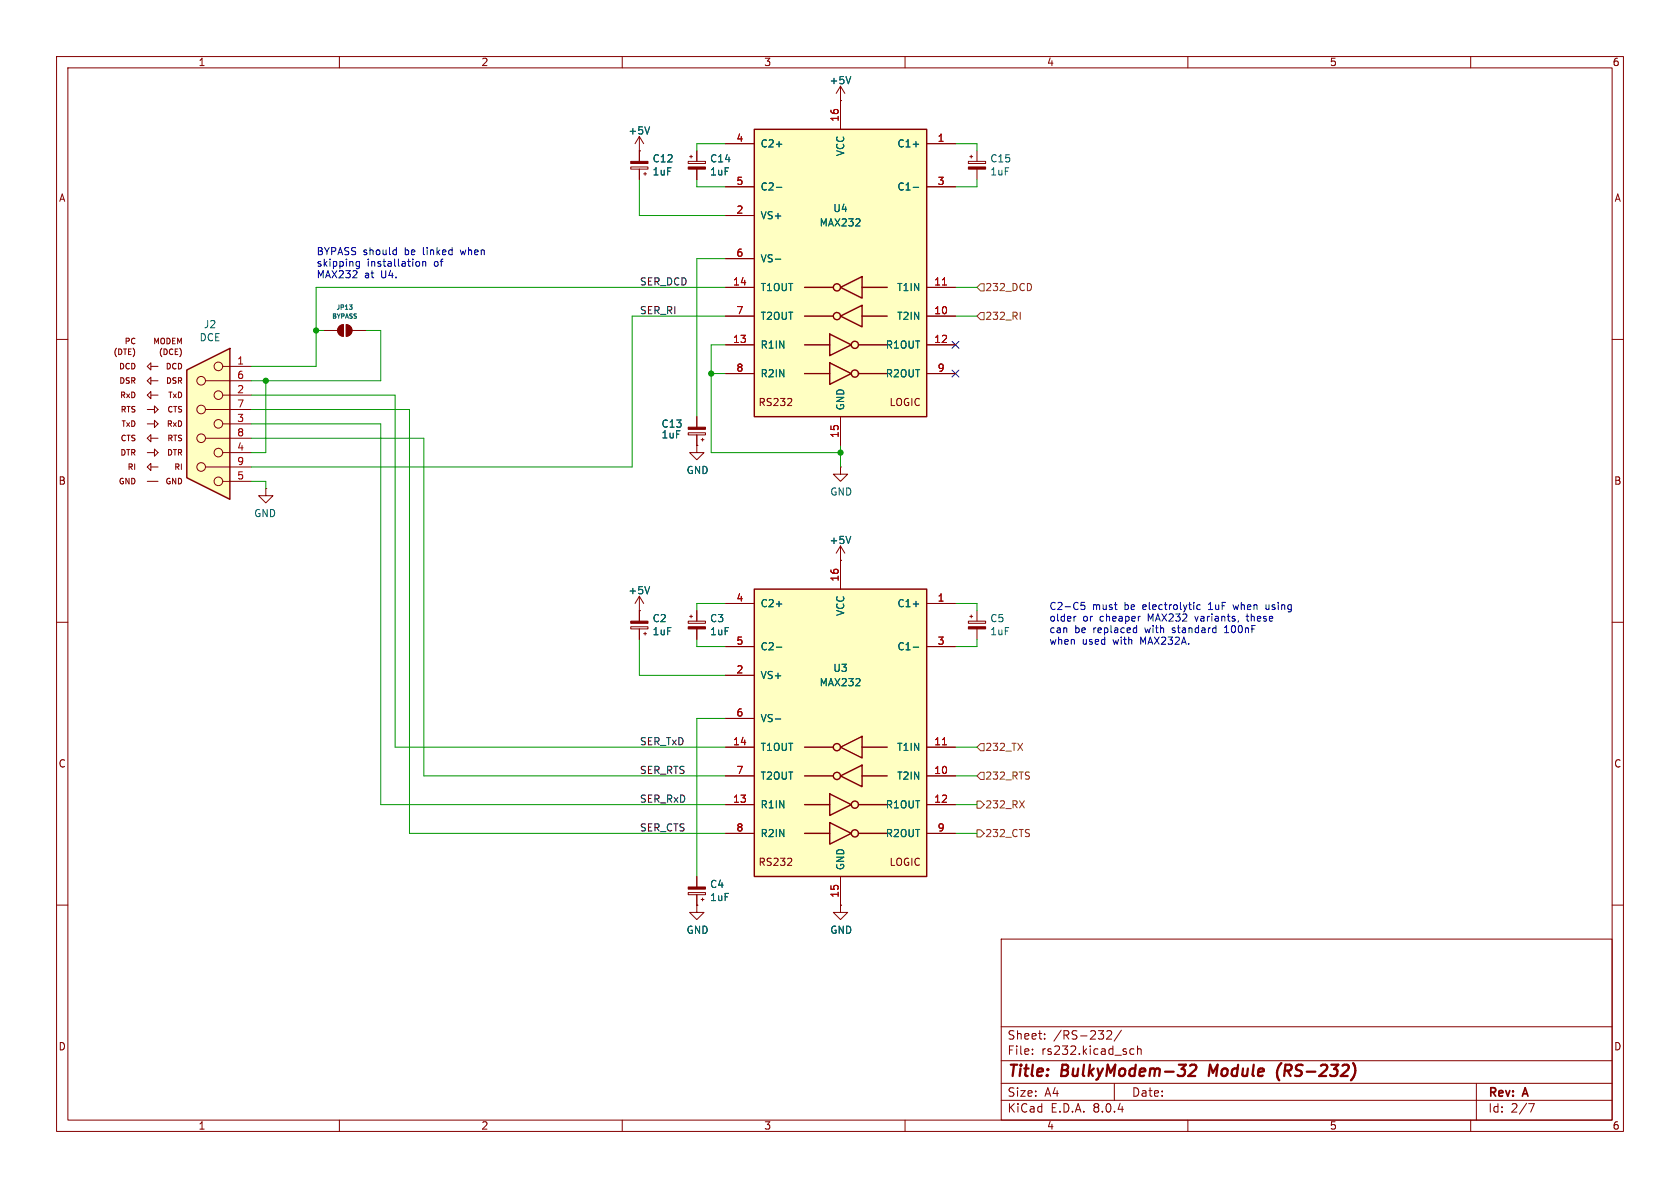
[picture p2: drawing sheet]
<svg xmlns="http://www.w3.org/2000/svg" width="297mm" height="210mm" viewBox="0 0 297 210" stroke-linecap="round" stroke-linejoin="round" font-family="sans-serif">
<g fill="none" stroke="#840000" stroke-width=".18">
<path d="M10 10h277v190h-277zM12 12h273v186h-273zM60 10v2M110 10v2M160 10v2M210 10v2M260 10v2M111.5 29.5h3.1v.4h-3.1zM113 26.7h.1M113 24.1l-.7 1.3M113 24.1v4.4M113 29.9v1.9"/>
<path d="M113 24.1l.8 1.3M113.8 30.7h.5M114 30.5v.5M121.7 28.5h3v.4h-3zM121.9 27.7h.5M122.2 27.4v.5M123.2 26.7v1.8M123.2 29.9v1.9M10 60h2M285 60h2M123.2 78.7v1.3h1.3l-1.3 1.3-1.3-1.3h1.3M123.2 78.7h.1"/>
<path d="M47 86.4v1.2h-1.3l1.3 1.3 1.3-1.3h-1.3M47 86.4h.1M148.6 82.6v1.2h1.3l-1.3 1.3-1.3-1.3h1.3M148.6 82.6h.1M10 110h2M121.7 109.8h3v.4h-3zM121.9 109h.5M122.2 108.7v.5M123.2 108v1.8M123.2 111.2v1.8M285 110h2M10 160h2"/>
<path d="M121.7 157.8h3v.4h-3zM123.2 154.9v1.9M123.2 158.2v1.8M124 159h.5M124.2 158.8v.5M285 160h2M123.2 160v1.3h1.3l-1.3 1.3-1.3-1.3h1.3M123.2 160h.1M148.6 160v1.3h1.3l-1.3 1.3-1.3-1.3h1.3M148.6 160h.1M177 166h108v32h-108zM60 198v2"/>
<path d="M110 198v2M160 198v2M177 194.5h108M177 191.5h108M177 187.5h108M177 181.5h108M182.5 186.3v.1M182.5 185.5v.1M184.7 183.6v.1M184.7 182.8v.1M195.7 182.3l.5-.1 .3 .1v.3l-.9 1.1h.9M197 191.5v3"/>
<path d="M198.2 182.1l-1.2 2M199.7 186.1l.3 .3 .5-.1M200.5 185.5l-.5-.1-.3 .3M201.1 185.5l.2-.1 .4 .1v.9M201.1 184.9v1.5M210 198v2M260 198v2M261 191.5v6.5M270.2 195.1h1l-.6 1.5"/>
</g>
<path d="M210.4 188.4l.3-.2h.5a.45 .45 0 0 1 .3 .6l-.2 .3-1.2 1.1h1.2M213.9 188.2l-.2 2M226.5 187.9a2.35 2.35 0 0 0-.3 3.1" fill="none" stroke="#840000" stroke-width=".4"/>
<g fill="#840000" stroke="#840000" stroke-width=".18">
<path d="M121.7 29.5h3v.4h-3z"/>
<path d="M111.5 28.5h3.1v.4h-3.1z"/>
<path d="M121.7 156.8h3v.4h-3z"/>
<path d="M121.7 110.8h3v.4h-3z"/>
</g>
<path d="M114.8 22.4l-.4 1.3" fill="none" stroke="#006464" stroke-width=".18"/>
<path d="M133.3 104.1h30.5v50.8h-30.5z" fill="#ffffc2"/>
<g fill="none" stroke="#840000" stroke-width=".25">
<path d="M133.3 104.1h30.5v50.8h-30.5zM142.2 137.2h5.1M142.2 132.1h5.1M148.6 137.2l3.8-1.9v3.8zM148.6 132.1l3.8-1.9v3.8zM152.4 137.2h4.4M152.4 132.1h4.4M142.2 147.3h4.5M142.2 142.2h4.5M146.7 145.4l3.8 1.9-3.8 1.9zM146.7 140.3l3.8 1.9-3.8 1.9zM151.8 147.3h5"/>
<path d="M151.8 142.2h5"/>
<circle cx="148" cy="132.1" r=".63"/>
<circle cx="148" cy="137.2" r=".63"/>
<circle cx="151.1" cy="142.2" r=".63"/>
<circle cx="151.1" cy="147.3" r=".63"/>
</g>
<g fill="none" stroke="#840000" stroke-width=".18">
<path d="M148.6 99.1v5M111.5 110.8h3.1v.4h-3.1zM113 108v1.8M113 111.2v1.8M113.8 112h.5M114 111.8v.5M128.3 106.7h5M128.3 119.4h5M128.3 114.3h5M163.8 106.7h5.1M163.8 114.3h5.1M128.3 137.2h5"/>
<path d="M128.3 132.1h5M128.3 127h5M163.8 137.2h5.1M163.8 132.1h5.1M128.3 142.2h5M128.3 147.3h5M139.2 153h.8M139.9 151.8v.5M148.6 154.9v5.1M163.8 142.2h5.1M163.8 147.3h5.1"/>
</g>
<path d="M137.2 106.8h1M137.2 114.4h1M161.4 106.8h1M161.4 114.4h1M137.1 127.1h.9" fill="none" stroke="#006464" stroke-width=".18"/>
<path d="M166.6 131.7h.7" fill="none" stroke="#a90000" stroke-width=".18"/>
<path d="M111.5 109.8h3.1v.4h-3.1z" fill="#840000" stroke="#840000" stroke-width=".18"/>
<path d="M33 65.4l7.6-3.8v26.7l-7.6-3.8z" fill="#ffffc2"/>
<g fill="none" stroke="#840000" stroke-width=".18">
<path d="M26 77.5l.7-.7v1.3zM26 69.9l.7-.7v1.3zM26 67.3l.7-.6v1.2zM26 64.8l.7-.7v1.3zM26 74.9h1.3M26 72.4h1.3M26.7 77.5h1.2M26.7 69.9h1.2M26.7 67.3h1.2M26.7 64.8h1.2M27.3 79.4l.6 .6-.6 .6zM27.3 74.3l.6 .6-.6 .7z"/>
<path d="M27.3 71.8l.6 .6-.6 .6zM36.3 77.5h8.1M36.3 72.4h8.1M36.3 67.3h8.1M39.4 74.9h5M39.4 69.9h5M39.4 64.8h5M26 82.6l.7-.7v1.3zM26 85.1h1.9M26 80h1.3M26.7 82.6h1.2M36.3 82.6h8.1"/>
<path d="M39.4 85.1h5M39.4 80h5M148.6 99.1h.1M148.6 96.5l-.8 1.3M148.6 96.5v2.6M148.6 96.5l.8 1.3M113 108h.1M113 105.4l-.7 1.3M113 105.4v2.6M113 105.4l.8 1.3"/>
<circle cx="35.6" cy="77.5" r=".76"/>
<circle cx="35.6" cy="72.4" r=".76"/>
<circle cx="35.6" cy="67.3" r=".76"/>
<circle cx="38.6" cy="74.9" r=".76"/>
<circle cx="38.6" cy="69.8" r=".76"/>
<circle cx="38.6" cy="64.8" r=".76"/>
<circle cx="35.6" cy="82.5" r=".76"/>
<circle cx="38.6" cy="80" r=".76"/>
<circle cx="38.6" cy="85.1" r=".76"/>
</g>
<path d="M33 65.4l7.6-3.8v26.7l-7.6-3.8z" fill="none" stroke="#840000" stroke-width=".25"/>
<path d="M150.4 94.8l-.4 1.3M114.8 103.7l-.4 1.3" fill="none" stroke="#006464" stroke-width=".18"/>
<path d="M133.3 22.9h30.5v50.8h-30.5z" fill="#ffffc2"/>
<g fill="none" stroke="#840000" stroke-width=".25">
<path d="M133.3 22.9h30.5v50.8h-30.5zM142.2 55.9h5.1M142.2 50.8h5.1M146.7 59.1l3.8 1.9-3.8 1.9zM148.6 55.9l3.8-1.9v3.8zM148.6 50.8l3.8-1.9v3.8zM152.4 55.9h4.4M152.4 50.8h4.4M142.2 66h4.5M142.2 61h4.5M146.7 64.1l3.8 1.9-3.8 1.9zM151.8 66h5"/>
<path d="M151.8 61h5"/>
<circle cx="148" cy="50.8" r=".63"/>
<circle cx="148" cy="55.9" r=".63"/>
<circle cx="151.1" cy="61" r=".63"/>
<circle cx="151.1" cy="66" r=".63"/>
</g>
<g fill="none" stroke="#840000" stroke-width=".18">
<path d="M148.6 17.8h.1M148.6 15.2v7.7M148.6 15.2l-.8 1.3M148.6 15.2l.8 1.3M113 26.7h.1M113 26.7v1.8M113 29.9v1.9M123.2 26.7v1.8M123.2 29.9v1.9M128.3 25.4h5M128.3 38.1h5M128.3 33h5"/>
<path d="M163.8 25.4h5.1M163.8 33h5.1M171.2 28.5h3v.4h-3zM171.4 27.7h.6M171.7 27.4v.5M172.7 26.7v1.8M172.7 29.9v1.9M57.1 58.4h2.6M60 57.7l.7-.3v2a1.02 1.02 0 0 1-.9-.6 1.02 1.02 0 0 1 .2-1.1zM61.2 57.4a1.02 1.02 0 0 1 1 1 1.02 1.02 0 0 1-1 1zM62.2 58.4h2.6M128.3 55.9h5"/>
<path d="M128.3 50.8h5M128.3 45.7h5M163.8 55.9h5.1M163.8 50.8h5.1M121.7 76.5h3v.4h-3zM123.2 78.7h.1M123.2 73.7v1.8M123.2 76.9v1.8M124 77.7h.5M124.2 77.5v.5M128.3 61h5M128.3 66h5"/>
<path d="M139.2 71.7h.8M139.9 70.6v.4M148.6 73.7v5M163.8 61h5.1M163.8 66h5.1M148.6 99.1h.1M148.6 99.1v5M113 108h.1M113 108v1.8M113 111.2v1.8M123.2 108v1.8M123.2 111.2v1.8"/>
<path d="M128.3 106.7h5M128.3 119.4h5M128.3 114.3h5M163.8 106.7h5.1M163.8 114.3h5.1M171.2 109.8h3v.4h-3zM171.4 109h.6M171.7 108.7v.5M172.7 108v1.8M172.7 111.2v1.8M128.3 137.2h5M128.3 132.1h5"/>
<path d="M128.3 127h5M163.8 137.2h5.1M163.8 132.1h5.1M123.2 154.9v1.9M123.2 158.2v1.8M128.3 142.2h5M128.3 147.3h5M148.6 154.9v5.1M163.8 142.2h5.1M163.8 147.3h5.1M123.2 160h.1M148.6 160h.1"/>
</g>
<g fill="none" stroke="#006464" stroke-width=".18">
<path d="M150.4 13.5l-.4 1.3M114.8 22.4l-.4 1.3M137.2 25.5h1M137.2 33.1h1M161.4 25.5h1M161.4 33.1h1M61.8 53.9h.5l-.3 .3M62.2 54.2v.4M137.1 45.8h.9M150.4 94.8l-.4 1.3M114.8 103.7l-.4 1.3M137.2 106.8h1"/>
<path d="M137.2 114.4h1M161.4 106.8h1M161.4 114.4h1M137.1 127.1h.9"/>
</g>
<path d="M166.6 50.4h.7M166.6 131.7h.7" fill="none" stroke="#a90000" stroke-width=".18"/>
<g fill="#840000" stroke="#840000" stroke-width=".18">
<path d="M171.2 29.5h3v.4h-3z"/>
<path d="M60 57.7l.7-.3v2a1.02 1.02 0 0 1-.9-.6 1.02 1.02 0 0 1 .2-1.1z"/>
<path d="M61.2 57.4a1.02 1.02 0 0 1 1 1 1.02 1.02 0 0 1-1 1z"/>
<path d="M121.7 75.5h3v.4h-3z"/>
<path d="M171.2 110.8h3v.4h-3z"/>
</g>
<path d="M173.4 55.2h.6v1.3h-.6l-.7-.6zM173.4 50.2h.6v1.2h-.6l-.7-.6zM180.4 55.2v1.3M173.4 136.5h.6v1.3h-.6l-.7-.6zM173.4 131.4h.6v1.3h-.6l-.7-.6zM172.7 146.7h.7l.6 .6-.6 .7h-.7zM172.7 141.6h.7l.6 .6-.6 .7h-.7zM180.2 141.5l.9 1.3M181.1 141.5l-.9 1.3" fill="none" stroke="#725600" stroke-width=".18"/>
<g fill="none" stroke="#0000c2" stroke-width=".18">
<path d="M63.5 46.2v1.1l-.1 .1-.3 .1M63.5 46.3l-.3-.1-.3 .3 .2 .5h.4M69.7 44.2h.4M70.1 43.8v1.2M70.1 45h-.4M73.8 46.2l.3 .1 .1 .2-.1 .5-.3 .1M74.7 46.3l.2-.1 .3 .1 .1 .8M74.7 46.2v.9M190.2 109l-.3 .1M191.7 106.5h-.6v.6l.2-.1h.4l.1 .2-.1 .4-.1 .2-.5-.2M200.6 111l.3 .1M200.9 110.6v1.2"/>
<path d="M200.9 111.8h-.3M201.5 109h.1M212.2 107l-.4-.1-.2 .2 .1 .6h.5M213.6 107.8h.8M213.8 106.8h-.2M216.5 111.8h.7M216.7 110.8l-.2 .1M218 106.9l.2 .9M219 109.7l-.2 .3M220.3 109h.5M220.5 108.5v1.2M223.8 106.9v.7l.4 .2"/>
</g>
<g fill="none" stroke="#009600" stroke-width=".18">
<path d="M113 31.8v6.3h15.3M123.2 31.8v1.2h5.1M128.3 25.4h-5.1v1.3M168.9 25.4h3.8v1.3M172.7 31.8v1.2h-3.8M55.9 58.4h1.2M64.8 58.4h2.5v8.9h-22.9M128.3 50.8h-72.4v14h-11.5M128.3 55.9h-16.5v26.7h-67.4M128.3 45.7h-5.1v28M168.9 50.8h3.8M168.9 55.9h3.8"/>
<path d="M44.4 77.5h30.5v59.7h53.4M44.4 74.9h22.9v67.3h61M44.4 69.9h25.4v62.2h58.5M44.4 72.4h28v74.9h55.9M47 67.3v12.7h-2.6M125.7 66h2.6M128.3 61h-2.6v19h22.9M148.6 78.7v3.9M44.4 85.1h2.6v1.3M113 113v6.4h15.3M123.2 113v1.3h5.1M128.3 106.7h-5.1v1.3"/>
<path d="M168.9 106.7h3.8v1.3M172.7 113v1.3h-3.8M128.3 127h-5.1v27.9M168.9 137.2h3.8M168.9 132.1h3.8M168.9 142.2h3.8M168.9 147.3h3.8"/>
</g>
<path d="M168.3 65.4l1.2 1.2M168.3 60.4l1.2 1.2M169.5 65.4l-1.2 1.2M169.5 60.4l-1.2 1.2" fill="none" stroke="#000084" stroke-width=".18"/>
<g fill="#009600" stroke="#009600" stroke-width=".18">
<circle cx="47" cy="67.3" r=".46"/>
<circle cx="55.9" cy="58.4" r=".46"/>
<circle cx="148.6" cy="80" r=".46"/>
<circle cx="125.7" cy="66" r=".46"/>
</g>
<g font-size="2.8" fill="#840000">
<text x="178" y="190.9">Title:</text>
<text x="187.7" y="190.9">BulkyModem-32</text>
<text x="214.6" y="190.9">Module</text>
<text x="227.4" y="190.9">(RS-232)</text>
</g>
<g font-size="2.1" fill="#840000">
<text x="178" y="184">Sheet:</text>
<text x="186.2" y="184">/RS-232/</text>
<text x="178" y="186.7">File:</text>
<text x="184.1" y="186.7">rs232.kicad_sch</text>
<text x="178" y="196.9">KiCad</text>
<text x="178" y="194.1">Size:</text>
<text x="184.7" y="194.1">A4</text>
<text x="185.7" y="196.9">E.D.A.</text>
<text x="193.3" y="196.9">8.0.4</text>
<text x="200" y="194.1">Date:</text>
<text x="263" y="194.3">Rev:</text>
<text x="263" y="196.9">Id:</text>
<text x="267.1" y="196.9">2/7</text>
<text x="269.4" y="194.3">A</text>
</g>
<g font-size="1.8" fill="#840000">
<text x="35" y="11.9">1</text>
<text x="85" y="11.9">2</text>
<text x="135" y="11.9">3</text>
<text x="185" y="11.9">4</text>
<text x="235" y="11.9">5</text>
<text x="285" y="11.9">6</text>
<text x="10.3" y="35.9">A</text>
<text x="285.3" y="35.9">A</text>
<text x="134" y="72">RS232</text>
<text x="157.2" y="72">LOGIC</text>
<text x="10.3" y="85.9">B</text>
<text x="285.3" y="85.9">B</text>
<text x="10.3" y="135.9">C</text>
<text x="285.3" y="135.9">C</text>
<text x="134" y="153.3">RS232</text>
<text x="157.2" y="153.3">LOGIC</text>
<text x="10.3" y="185.9">D</text>
<text x="285.3" y="185.9">D</text>
<text x="35" y="199.9">1</text>
<text x="85" y="199.9">2</text>
<text x="135" y="199.9">3</text>
<text x="185" y="199.9">4</text>
<text x="235" y="199.9">5</text>
<text x="285" y="199.9">6</text>
</g>
<g font-size="1.8" fill="#006464">
<text x="146.6" y="15.1">+5V</text>
<text x="111" y="24">+5V</text>
<text x="115.3" y="28.9">C12</text>
<text x="125.4" y="28.9">C14</text>
<text x="134.4" y="26.3">C2+</text>
<text x="149.5" y="27.7" transform="rotate(-90 149.5 27.7)">VCC</text>
<text x="158.6" y="26.3">C1+</text>
<text x="175" y="28.9">C15</text>
<text x="115.3" y="31.2">1uF</text>
<text x="125.4" y="31.2">1uF</text>
<text x="134.4" y="33.9">C2-</text>
<text x="158.6" y="33.9">C1-</text>
<text x="175" y="31.2">1uF</text>
<text x="134.4" y="39">VS+</text>
<text x="144.8" y="40.2">MAX232</text>
<text x="147.2" y="37.7">U4</text>
<text x="134.4" y="46.6">VS-</text>
<text x="134.4" y="51.7">T1OUT</text>
<text x="158.5" y="51.7">T1IN</text>
<text x="35.9" y="58.2">J2</text>
<text x="134.4" y="56.7">T2OUT</text>
<text x="158.5" y="56.7">T2IN</text>
<text x="35.2" y="60.5">DCE</text>
<text x="134.4" y="61.8">R1IN</text>
<text x="156.5" y="61.8">R1OUT</text>
<text x="134.4" y="66.9">R2IN</text>
<text x="156.5" y="66.9">R2OUT</text>
<text x="116.8" y="77.7">1uF</text>
<text x="116.8" y="75.8">C13</text>
<text x="149.5" y="72.6" transform="rotate(-90 149.5 72.6)">GND</text>
<text x="121.3" y="84">GND</text>
<text x="146.7" y="87.8">GND</text>
<text x="44.8" y="91.6">GND</text>
<text x="146.6" y="96.4">+5V</text>
<text x="111" y="105.3">+5V</text>
<text x="134.4" y="107.5">C2+</text>
<text x="158.6" y="107.5">C1+</text>
<text x="115.3" y="110.2">C2</text>
<text x="115.3" y="112.5">1uF</text>
<text x="125.4" y="110.2">C3</text>
<text x="125.4" y="112.5">1uF</text>
<text x="149.5" y="109" transform="rotate(-90 149.5 109)">VCC</text>
<text x="175" y="110.2">C5</text>
<text x="175" y="112.5">1uF</text>
<text x="134.4" y="115.2">C2-</text>
<text x="147.2" y="119">U3</text>
<text x="158.6" y="115.2">C1-</text>
<text x="134.4" y="120.2">VS+</text>
<text x="144.8" y="121.5">MAX232</text>
<text x="134.4" y="127.9">VS-</text>
<text x="134.4" y="132.9">T1OUT</text>
<text x="158.5" y="132.9">T1IN</text>
<text x="134.4" y="143.1">R1IN</text>
<text x="134.4" y="138">T2OUT</text>
<text x="156.5" y="143.1">R1OUT</text>
<text x="158.5" y="138">T2IN</text>
<text x="134.4" y="148.2">R2IN</text>
<text x="156.5" y="148.2">R2OUT</text>
<text x="149.5" y="153.9" transform="rotate(-90 149.5 153.9)">GND</text>
<text x="125.4" y="157.2">C4</text>
<text x="125.4" y="159.5">1uF</text>
<text x="121.3" y="165.3">GND</text>
<text x="146.7" y="165.3">GND</text>
</g>
<g font-size="1.8" fill="#a90000">
<text x="148.3" y="21.6" transform="rotate(-90 148.3 21.6)">16</text>
<text x="130.1" y="25.1">4</text>
<text x="165.7" y="25.1">1</text>
<text x="130.1" y="32.8">5</text>
<text x="165.7" y="32.8">3</text>
<text x="130.1" y="37.8">2</text>
<text x="130.1" y="45.5">6</text>
<text x="129.5" y="50.5">14</text>
<text x="165.1" y="50.5">11</text>
<text x="130.1" y="55.6">7</text>
<text x="165.1" y="55.6">10</text>
<text x="41.8" y="64.5">1</text>
<text x="129.5" y="60.7">13</text>
<text x="130.1" y="65.8">8</text>
<text x="165.1" y="60.7">12</text>
<text x="165.7" y="65.8">9</text>
<text x="41.8" y="69.6">2</text>
<text x="41.8" y="67.1">6</text>
<text x="41.8" y="74.7">3</text>
<text x="41.8" y="72.1">7</text>
<text x="41.8" y="77.2">8</text>
<text x="148.3" y="77.5" transform="rotate(-90 148.3 77.5)">15</text>
<text x="41.8" y="79.8">4</text>
<text x="41.8" y="82.3">9</text>
<text x="41.8" y="84.8">5</text>
<text x="130.1" y="106.4">4</text>
<text x="148.3" y="102.9" transform="rotate(-90 148.3 102.9)">16</text>
<text x="165.7" y="106.4">1</text>
<text x="130.1" y="119.1">2</text>
<text x="130.1" y="114">5</text>
<text x="165.7" y="114">3</text>
<text x="129.5" y="131.8">14</text>
<text x="130.1" y="126.7">6</text>
<text x="165.1" y="131.8">11</text>
<text x="130.1" y="136.9">7</text>
<text x="165.1" y="136.9">10</text>
<text x="129.5" y="142">13</text>
<text x="165.1" y="142">12</text>
<text x="130.1" y="147.1">8</text>
<text x="165.7" y="147.1">9</text>
<text x="148.3" y="158.8" transform="rotate(-90 148.3 158.8)">15</text>
</g>
<g font-size="1.8" fill="#0000c2">
<text x="55.9" y="45.2">BYPASS should</text>
<text x="55.9" y="47.2">skipping</text>
<text x="64.9" y="47.2">installation</text>
<text x="71.6" y="45.2">be</text>
<text x="75.1" y="45.2">linked</text>
<text x="76.8" y="47.2">of</text>
<text x="81.9" y="45.2">when</text>
<text x="55.9" y="49.3">MAX232</text>
<text x="64.4" y="49.3">at</text>
<text x="67.5" y="49.3">U4.</text>
<text x="185.4" y="107.9">C2-C5</text>
<text x="193.1" y="107.9">must</text>
<text x="198.9" y="107.9">be</text>
<text x="202.3" y="107.9">electrolytic</text>
<text x="214.1" y="107.9">1uF</text>
<text x="218.7" y="107.9">when</text>
<text x="224.6" y="107.9">using</text>
<text x="185.4" y="110">older</text>
<text x="185.4" y="112">can</text>
<text x="190" y="112">be</text>
<text x="191.4" y="110">or</text>
<text x="193.4" y="112">replaced</text>
<text x="194.5" y="110">cheaper</text>
<text x="202.7" y="112">with</text>
<text x="203.2" y="110">MAX232</text>
<text x="207.7" y="112">standard</text>
<text x="211.8" y="110">variants,</text>
<text x="217.2" y="112">100nF</text>
<text x="221.1" y="110">these</text>
<text x="185.4" y="114.1">when</text>
<text x="191.3" y="114.1">used</text>
<text x="196.9" y="114.1">with</text>
<text x="201.9" y="114.1">MAX232A.</text>
</g>
<g font-size="1.8" fill="#0f0f0f">
<text x="113" y="50.5">SER_DCD</text>
<text x="113" y="55.6">SER_RI</text>
<text x="113" y="131.8">SER_TxD</text>
<text x="113" y="136.9">SER_RTS</text>
<text x="113" y="142">SER_RxD</text>
<text x="113" y="147.1">SER_CTS</text>
</g>
<g font-size="1.8" fill="#725600">
<text x="174.1" y="51.7">232_DCD</text>
<text x="174.1" y="56.7">232_RI</text>
<text x="174.1" y="132.9">232_TX</text>
<text x="174.1" y="138">232_RTS</text>
<text x="174.1" y="143.1">232_RX</text>
<text x="174.1" y="148.2">232_CTS</text>
</g>
<g font-size="1.4" fill="#840000">
<text x="20" y="63">(DTE)</text>
<text x="20.9" y="65.5">DCD</text>
<text x="21.9" y="61">PC</text>
<text x="27" y="61">MODEM</text>
<text x="28" y="63">(DCE)</text>
<text x="29.2" y="65.5">DCD</text>
<text x="21" y="68">DSR</text>
<text x="21.1" y="70.6">RxD</text>
<text x="29.2" y="68">DSR</text>
<text x="29.6" y="70.6">TxD</text>
<text x="21.2" y="73.1">RTS</text>
<text x="21.4" y="75.7">TxD</text>
<text x="29.4" y="75.7">RxD</text>
<text x="29.5" y="73.1">CTS</text>
<text x="21.2" y="80.7">DTR</text>
<text x="21.2" y="78.2">CTS</text>
<text x="22.5" y="83.3">RI</text>
<text x="29.4" y="80.7">DTR</text>
<text x="29.5" y="78.2">RTS</text>
<text x="30.7" y="83.3">RI</text>
<text x="20.9" y="85.8">GND</text>
<text x="29.1" y="85.8">GND</text>
</g>
<g font-size="1.1" fill="#006464">
<text x="58.6" y="56.5">BYPASS</text>
<text x="59.4" y="55">JP13</text>
</g>
</svg>
